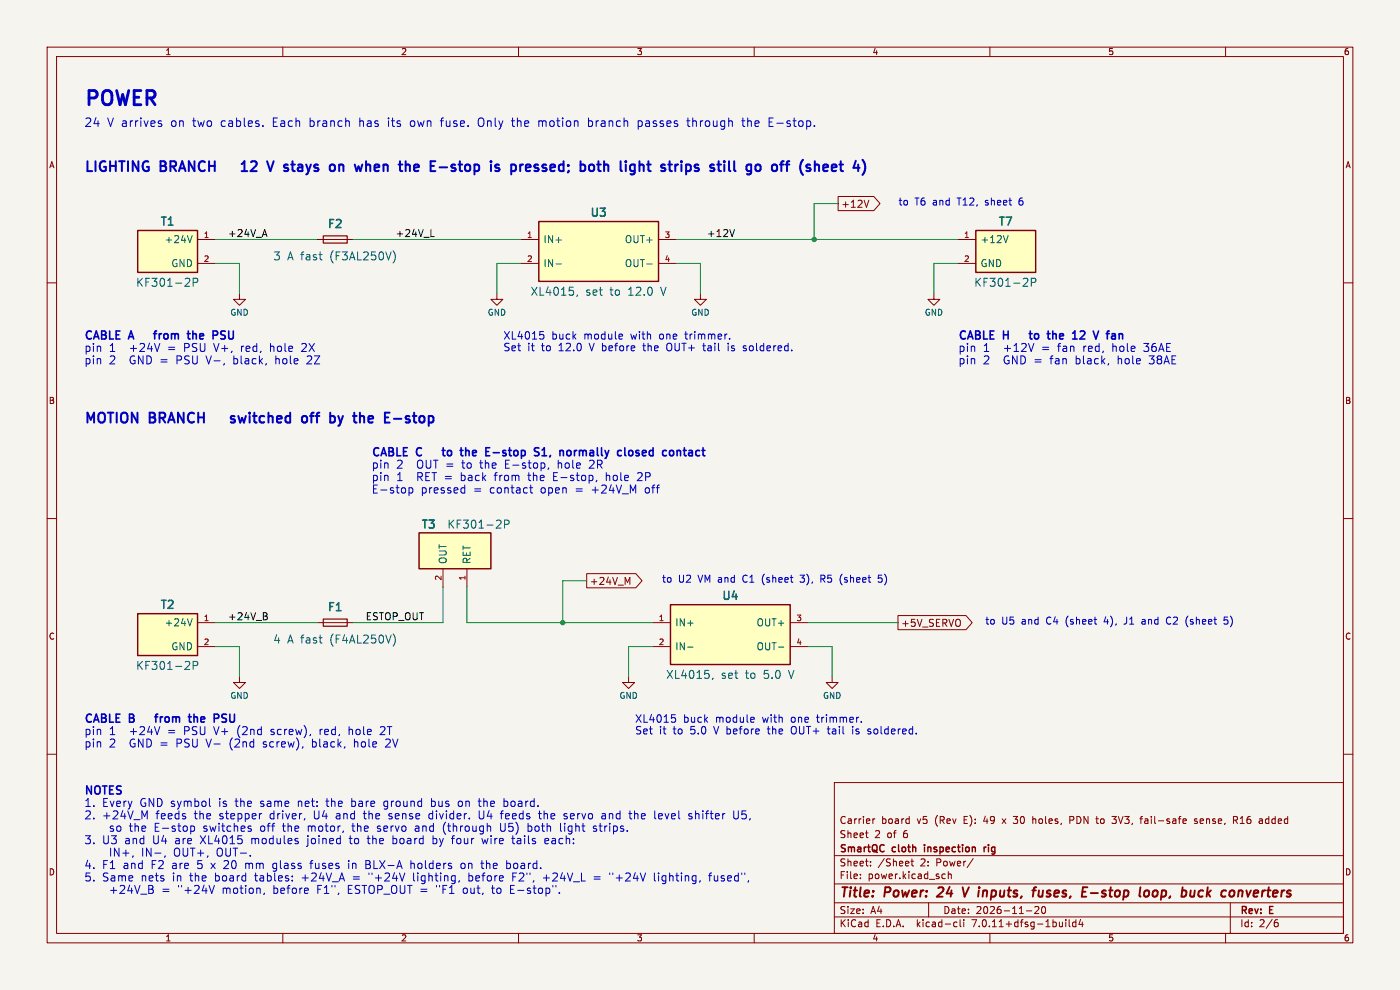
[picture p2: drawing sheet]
<svg xmlns="http://www.w3.org/2000/svg" width="297mm" height="210mm" viewBox="0 0 297 210" stroke-linecap="round" stroke-linejoin="round" font-family="sans-serif">
<path d="M0 0h297v210h-297z" fill="#f5f4ef" stroke="#f5f4ef" stroke-width=".21"/>
<g fill="none" stroke="#840000" stroke-width=".21">
<path d="M10 10h277v190h-277zM12 12h273v186h-273zM60 10v2M110 10v2M160 10v2M210 10v2M260 10v2M10 60h2M41.9 50.8h3.8M41.9 55.9h3.8M67.3 50.8h7.6M110.5 50.8h3.8"/>
<path d="M110.5 55.9h3.8M139.7 50.8h3.8M139.7 55.9h3.8M177.8 41.7h7.6l1.3 1.5-1.3 1.5h-7.6zM184.3 42.5l-.5 1.5M203.2 50.8h3.8M203.2 55.9h3.8M285 60h2M50.8 62.2v1.3h1.3l-1.3 1.3-1.3-1.3h1.3M105.4 62.2v1.3h1.3l-1.3 1.3-1.3-1.3h1.3M148.6 62.2v1.3h1.3l-1.3 1.3-1.3-1.3h1.3M198.1 62.2v1.3h1.3l-1.3 1.3-1.3-1.3h1.3"/>
<path d="M10 110h2M285 110h2M41.9 132.1h3.8M41.9 137.2h3.8M67.3 132.1h7.6M94 120.7v3.8M99.1 120.7v3.8M124.5 121.7h10.4l1.3 1.5-1.3 1.5h-10.4zM133.1 123.6l.5-1.1v1.5M138.4 132.1h3.8M138.4 137.2h3.8M167.6 132.1h3.8"/>
<path d="M167.6 137.2h3.8M190.5 130.6h14.4l1.3 1.5-1.3 1.5h-14.4zM10 160h2M50.8 143.5v1.3h1.3l-1.3 1.3-1.3-1.3h1.3M133.3 143.5v1.3h1.3l-1.3 1.3-1.2-1.3h1.2M176.5 143.5v1.3h1.3l-1.3 1.3-1.2-1.3h1.2M285 160h2M177 166h108v32h-108zM183.6 176.7h.6M184 177.7h.2M185.2 173.7v1M185.6 173.7l-.4 .3"/>
<path d="M215 173.2h.9M215 174.6l.2 .1M219.1 173.2v1.5M219.3 173.7l-.2 .1M227 174h.5M227.5 173.2h-.5v1.5M235.9 173.2h.9l-.5 .6h.4M236.7 174.6l-.6 .1M241.8 173.7h.6M242.4 173.2l-.3 .1M251.2 173.7l.4 .1 .1 .3-.7 .1M251.6 174.6l-.4 .1"/>
<path d="M254 173.8l-.4-.1-.2 .2 .1 .2 .5 .2v.3h-.6M261.7 173.2h.5l.3 .3-.1 .4-.7 .1M262 174l.5 .7M60 198v2M110 198v2M160 198v2M177 194.5h108M177 191.5h108M177 187.5h108M177 181.5h108M182.5 186.3v.1M182.5 185.5v.1"/>
<path d="M184.7 183.6v.1M184.7 182.8v.1M193.2 182.7h.6M193.5 182.2v1.3l.3 .2M197 191.5v3M200.1 185.4l.4 .1M200.5 186.3l-.4 .1M201.2 185.5l.2-.1 .3 .1 .1 .9M201.2 184.9v1.5M202.6 195.6l.4 .1M203 196.5l-.4 .1M203.7 195.1v1.3l.2 .2"/>
<path d="M204.5 195.1v.1M204.5 195.6v1M206.5 182.1l-1.3 2M210 198v2M217.7 193.2h1.2M219.7 192.3l.5 .1 .2 .3-.9 1.1h.9M221.2 192.4l.1-.1a.8 .8 0 0 1 .5 .7 .8 .8 0 0 1-.5 .8 1 1 0 0 1-.1-1.4zM226.1 195.1v.1M226.1 195.6v1M226.8 195.1v1.3l.2 .2M228.2 195.7l-.4-.1-.3 .3 .2 .6h.5M228.2 195.1v1.5"/>
<path d="M229.2 195l-.3 1.1h.9M229.6 195.6v1M260 198v2M261 191.5v6.5M270.6 195.7h.3l.3 .3-.1 .5-.5 .1M271 195.1l-.4 .1"/>
</g>
<path d="M200 189.1l-1.3 1.1h1.3M204.2 188.2l.4 2 1-2M220.4 188.9v1.2l.4 .1 .3-.2M221.3 188.9l-.2 1.3M231.4 189.4h1.5M243.2 188.9l.5 .2v.7l-.2 .3-.5 .1M244.7 189.1l.1-.1a.5 .5 0 0 1 .8 .3l-.1 .5-.2 .3a.5 .5 0 0 1-.8-.3zM255.3 189a.66 .66 0 0 0-1 .3l-.1 .5 .2 .3h.7M264.4 188.9l.3 1.3 .7-1.3" fill="none" stroke="#840000" stroke-width=".4"/>
<path d="M29.2 48.9h12.7v8.9h-12.7zM114.3 47h25.4v12.7h-25.4zM207 48.9h12.7v8.9h-12.7zM88.9 113h15.2v7.7h-15.2zM29.2 130.2h12.7v8.9h-12.7zM142.2 128.3h25.4v12.7h-25.4zM196.1 179.2v.1M196.1 179.7v1M208.8 179.7v1M209.2 179.7l-.4 .3" fill="none" stroke="#840000" stroke-width=".3"/>
<g fill="#ffffc2" stroke="#ffffc2" stroke-width=".21">
<path d="M88.9 113h15.2v7.7h-15.2z"/>
<path d="M29.2 130.2h12.7v8.9h-12.7z"/>
<path d="M114.3 47h25.4v12.7h-25.4z"/>
<path d="M207 48.9h12.7v8.9h-12.7z"/>
<path d="M142.2 128.3h25.4v12.7h-25.4z"/>
<path d="M29.2 48.9h12.7v8.9h-12.7z"/>
</g>
<g fill="none" stroke="#006464" stroke-width=".21">
<path d="M40.1 59.1l.2 .2-.1 .5-1 .9h1.1M40.8 50l-.5 1.5M41 59.9l.8-.1 .2-.2-.1-.4-.3-.2h-.6v1.7M83.5 53.3a2 2 0 0 1 0 2.4M117.9 56h1.2M137.2 56h1.1M213.9 50l-.5 1.5M217.9 59.1l.2 .2-.1 .5-1 .9h1.1M218.8 59.9l.8-.1 .2-.2-.1-.4-.3-.2h-.6v1.7M122.5 62.5l-.2 .4M106.1 110.4l.2 .3-.1 .4-.9 .9h1M107 111.2l.8-.1 .2-.2-.1-.4-.2-.2h-.7v1.7"/>
<path d="M40.8 131.3l-.5 1.5M83.5 134.6a2 2 0 0 1 0 2.4M145.9 137.3h1.1M165.1 137.3h1.2M40.1 140.4l.2 .2-.1 .4-1 1h1.1M41 141.2l.8-.1 .2-.2-.1-.4-.3-.2h-.6v1.7M151.3 143.8l-.2 .4"/>
</g>
<path d="M68.6 50h5.1v1.6h-5.1zM68.6 131.3h5.1v1.5h-5.1z" fill="none" stroke="#840000" stroke-width=".25"/>
<path d="M55.8 49.8h.7M56.1 48.7l.5 1.5M91.4 50.2h.7M155.8 48.7l-.5 1.5M56.4 130l.2 .3-.2 .4 .2 .1 .1 .4-.3 .3h-.5" fill="none" stroke="#0f0f0f" stroke-width=".21"/>
<g fill="none" stroke="#0000c2" stroke-width=".21">
<path d="M33.8 26.2l.5 .1v.3l-.2 .2h-.4M33.8 25.6l.5 .1M55.8 26.7v.1M108.5 25.6h.7M114.3 25.6v1.2M114.6 25.6l-.3 .2M124.9 26.7l.5 .1M124.9 25v1.8M125.4 25.6l-.5 .1M135.4 26.7l.5 .1M135.4 25.6v1.8M135.9 25.6l-.5 .1"/>
<path d="M145.7 25.6h.7M145.9 25v1.6l.5 .2M157.3 25.6h.7M157.6 25v1.6l.4 .2M163.2 25.9h.6M164 25h-.8v1.8h.8M33.9 72.9l-.6 1.7M114.6 70.3h.7M114.7 70.9h.4l.3 .4-.2 .6h-.5M131.8 70.9l.3 .4-.8 .1M132 71.9h-.2M149.1 73.3h.6"/>
<path d="M154.5 72.8v.2M154.5 73.3v1.1M154.8 71.8v.1M157.7 74.3l.4 .1M158.1 73.3l-.4 .3 .1 .2 .3 .1M219.3 72.9l-.5 1.7M116.4 99.2l-.2 .4M86.8 103.5v1.7M86.8 103.5h.5l.3 .3-.2 .7h-.6M98.1 103.5h.5M98.6 104.5l-.5 .1M98.6 102.9v1.7"/>
<path d="M112.4 103.5h.6M112.6 102.9v1.5l.4 .2M126.6 101.9l-.2 .3M136.2 101l-1 1h1M174.1 122.8h.6M174.7 122h-.6v1.5M178.4 122.1l-.2 .7 .2 1M186.3 123.4l.6 .1M187.1 122h-.7l-.1 .7 .6-.1M242.3 131.9v.4M247.7 131l-.3 .5 .3 .8M251.6 132l.4 1"/>
<path d="M252 130.7l-.4 1M259.7 132.3l.5 .1M260.4 130.9h-.7v.7l.5-.1M33.9 154.1l-.6 1.7M80.9 154.1l-.2 .2M81.6 154.9l-1 .9h1.1M81.9 156.9h-.1M82.7 157.5l-.9 1h1M142.5 151.6h.8M142.6 152.2h.4l.3 .3v.6l-.7 .1M159.8 152.1l.2 .4-.7 .2M159.9 153.1l-.1 .1"/>
<path d="M175.5 154.6h.6M180.8 154.2h.1M180.9 154.1v.1M180.9 154.6v1.1M181 154.2h-.1M182.7 153.1v.1M184.1 155.6l.4 .1M184.5 154.6l-.4 .3 .1 .2 .3 .1M30.7 173.2l.5-1.2v1.7M40.6 175.2h.4l.3 .3-.1 .7-.6 .1M44.4 170.8l.3 .3M55.4 172.6h.1"/>
<path d="M64.7 173.6l-.1 .3M74.6 175.2h.7M80.1 176.3h.4M80.3 175.2l-.2 .3 .2 .3M81.5 170.1v.8M88.6 175.2l-.5 .1M88.7 175.7h-.4a.33 .33 0 0 0-.2 .3 .33 .33 0 0 0 .2 .3h.4M91.1 172.7v.9M91.5 169.4v1.7M91.5 171l.2 .1M91.7 169.9l-.2 .1M91.9 177.3v1.7"/>
<path d="M91.9 178.9l.1 .1M92 177.9h-.1M94.3 174.7l-.2 .8 .2 1.2M96 177.5v1.5M97.5 169.9l-.3 .4v.5l.3 .3M101.4 169.9h.7M101.7 172v1.4l.1 .2M101.7 169.4v1.4l.2 .3M102.2 177.9l.4 1.1 .3-.8M106.1 172.6h.7M106.2 174.6v1.4l.2 .3h.4M106.4 172.1v1.6"/>
<path d="M106.9 169.4v1.7M106.9 171l.5 .1M107.4 169.9l-.5 .1M108.8 177.3v1.4l.4 .3M112 175.3l.5-.1 .3 .2M112 174.6v1.7M112.8 176.2l-.3 .1h-.5M114.2 172.6h.7M114.5 172v1.5l.2 .2M116.3 177.9h-.5l-.2 .2 .1 .8h.6M116.4 178.3l-.8 .1M118.9 174.6v1.5l.3 .2"/>
<path d="M119.6 173.6l.5 .1M119.8 174.6v.2M120.1 172.6h-.2l-.3 .2 .1 .3h.4M126.5 175.3l-.4-.1-.2 .3 .1 .2 .5 .2v.4h-.6M127.7 172.7h.7M128.3 173.1h-.4a.33 .33 0 0 0-.3 .3 .33 .33 0 0 0 .3 .3h.4M133.4 172.6h.6M133.6 172v1.5l.4 .2M139 173.6l.1 .1M139.8 172.7v.9M140.5 173l-.8 .1M146.8 172.7l-.5-.1-.2 .2 .1 .3 .6 .1v.4h-.7"/>
<path d="M155.7 172v1.4l.3 .3h.3l.3-.3v-1.4M35 181.5l-.1 .4M45.5 187.8l-.6 1.7M56.1 189.4l-.1 .3M62 186.7v.2M62 185.8v.2M65.7 183.1h.7M73.9 188.6h.6M74 182.6v.1M74 183.1v1.2M74.7 187.8h-.8v1.7h.8M77.6 183.4h.6"/>
<path d="M78.2 182.6h-.6v1.7h.7M87.2 182.6v1.7M87.7 183.1l-.5 .2M97.5 186.8l-.2 .3M98.3 183.1l-.4 .1-.1 .2 .1 .7 .4 .2M98.8 188.4l-.4 .1-.1 .2v.7l.5 .1M99.5 185.2v1.7M99.5 186.8l.1 .1M99.6 185.8h-.1M102 183.1h.6M102.2 184l.4 .3M104.3 188.4h.6"/>
<path d="M104.5 187.8v1.5l.4 .2M107.5 183.2l.5-.1 .2 .2M108.2 184.1l-.2 .2-.5-.1M108.3 188.6h.6M108.3 189.5h.8M108.3 187.8h.8M108.8 185.2v1.7M108.8 186h.6M115.3 186.2h1.3M118.7 189.4v.1M126 186h1.3M126 186.5h1.3"/>
<path d="M129.4 185.2v.3M130 185.2v.3M138.8 185.2v1.4l.3 .3M150.3 185.8h.7M151 185.2l-.4 .2v1.5"/>
</g>
<g fill="none" stroke="#0000c2" stroke-width=".34">
<path d="M32.6 70.8h.6M33.2 70.2l-.4 .3v1.4M33.8 70.8v1.1M34.1 70.8l-.3 .3M40.9 70.9l.3-.1 .4 .1v1M40.9 70.2v1.7M47 70.9l.6 .3 .2 .4-.3 .3-.7-.1M47 70.3h.8M218.3 70.8h.7M218.6 70.2v1.5l.4 .2M220 70.8l-.4 .1-.1 .2v.7l.5 .1M223.6 70.8l.4 .1 .1 .1v.9"/>
<path d="M229.4 70.2l.6 .1 .1 .4-1 1.2h1M234.7 70.8h.6M235.3 70.2l-.4 .3v1.4M93.8 95.5h.6M94 95v1.4l.4 .3M95.5 95.5l-.4 .1-.2 .3 .1 .6 .5 .2M99 95.5l.4 .1 .1 .2v.9M104.6 96h1.3M115 96.7h1M115 95.5l.5-.5v1.7M116.8 96.6l-.2 .3M121.9 95.5v1.2"/>
<path d="M122.4 95.5l-.4 .1-.1 .3M122.9 95.5v1.2M123 95.6l-.1 .1M135.5 95.6l-.4-.1-.2 .3 .1 .2 .5 .2v.4h-.6M144.9 95.5h.7M145.2 95v1.4l.4 .3M32.8 152.1h.7M33.5 151.5l-.4 .2v1.5M34 152.1v1.1M34.4 152.1l-.4 .3M41.2 152.2l.2-.1h.4l.1 1.1M41.2 151.5v1.7"/>
<path d="M47.2 151.6h.8M47.2 152.2l.7 .3 .1 .4-.3 .3-.6-.1"/>
</g>
<g fill="none" stroke="#0000c2" stroke-width=".42">
<path d="M51.3 36.3h1.2M51.3 34.8l.6-.6v2.1M63.3 36.2l.7 .1M63.9 34.9l-.6 .1M64 35.5l-.7 .1M79.6 36.2h.8M79.6 35l.6-.1 .3 .3M80.5 35.4l-1 .2M97.3 34.9h.8M97.6 34.2v1.8l.1 .2 .4 .1M108.7 34.9h.4l.4 .4-.1 .8-.3 .2h-.4M110.4 34.9v1.4"/>
<path d="M111 34.9l-.4 .1-.2 .3M111.9 34.9l-.3 .3v.8l.3 .3M112.6 35.4l-1 .2M117.1 34.9l-.3 .3v.8l.3 .3M117.8 35.4l-1 .2M131.7 34.2v1.8l.3 .3M140.4 35.5l.7 .2 .1 .2-.1 .3-.6 .1M140.4 35h.7M141.8 34.9h.8M150.7 36.2l.6 .1M151.3 34.9h-.3l-.3 .3 .1 .3 .5 .1M161 34.9l.4 .4v.6l-.4 .4"/>
<path d="M170.4 33.9a2.41 2.41 0 0 0 0 3.2M176.5 36l.3 .3 .6-.1M177.4 35l-.6-.1-.3 .3M177.5 35.4l-1 .2M183 33.9a2.41 2.41 0 0 1 0 3.2M49.8 88.3l-.5-.1-.3 .3 .1 .3 .7 .2v.5h-.8M50.6 88.2l.4 1.4M65 88.3l.2 .3v.6l-.2 .3M65.8 88.2h.8M66.6 87.5l-.4 .1-.1 .2v1.8M72.8 88.2l-.5 1.4M78.5 88.2l.6 .1 .1 .4-1 .2"/>
<path d="M79.1 89.5l-.6 .1M86.1 89.5h.8M86.9 88.3l-.5-.1-.3 .3 .1 .3 .7 .2"/>
</g>
<g fill="none" stroke="#009600" stroke-width=".21">
<path d="M45.7 50.8h21.6M45.7 55.9h5.1v6.3M74.9 50.8h35.6M110.5 55.9h-5.1v6.3M143.5 55.9h5.1v6.3M143.5 50.8h59.7M177.8 43.2h-5.1v7.6M203.2 55.9h-5.1v6.3M45.7 132.1h21.6M45.7 137.2h5.1v6.3M94 124.5v7.6h-19.1M99.1 124.5v7.6h39.3"/>
<path d="M124.5 123.2h-5.1v8.9M138.4 137.2h-5.1v6.3M171.4 132.1h19.1M171.4 137.2h5.1v6.3"/>
</g>
<g fill="#009600" stroke="#009600" stroke-width=".21">
<circle cx="172.7" cy="50.8" r=".46"/>
<circle cx="119.4" cy="132.1" r=".46"/>
</g>
<text font-size="4.2" fill="#0000c2" x="17.8" y="22.6">POWER</text>
<g font-size="2.9" fill="#0000c2">
<text x="17.8" y="36.6">LIGHTING</text>
<text x="34.1" y="36.6">BRANCH</text>
<text x="53.9" y="36.6">12</text>
<text x="60.4" y="36.6">V</text>
<text x="64.6" y="36.6">stays</text>
<text x="75.2" y="36.6">on</text>
<text x="81.4" y="36.6">when</text>
<text x="91.6" y="36.6">the</text>
<text x="99" y="36.6">E-stop</text>
<text x="112.6" y="36.6">is</text>
<text x="117.8" y="36.6">pressed;</text>
<text x="133.3" y="36.6">both</text>
<text x="142.6" y="36.6">light</text>
<text x="152.2" y="36.6">strips</text>
<text x="163.4" y="36.6">still</text>
<text x="172" y="36.6">go</text>
<text x="178.2" y="36.6">off</text>
<text x="17.8" y="89.9">MOTION</text>
<text x="31.8" y="89.9">BRANCH</text>
<text x="51.6" y="89.9">switched</text>
<text x="67.6" y="89.9">off</text>
<text x="74.3" y="89.9">by</text>
<text x="80.3" y="89.9">the</text>
<text x="87.6" y="89.9">E-stop</text>
</g>
<g font-size="2.8" fill="#840000">
<text x="178" y="190.9">Title:</text>
<text x="187.7" y="190.9">Power:</text>
<text x="199.8" y="190.9">24</text>
<text x="205.9" y="190.9">V inputs,</text>
<text x="222.4" y="190.9">fuses,</text>
<text x="233.6" y="190.9">E-stop</text>
<text x="246.6" y="190.9">loop,</text>
<text x="256.3" y="190.9">buck</text>
<text x="265.6" y="190.9">converters</text>
</g>
<g font-size="2.5" fill="#0000c2">
<text x="17.8" y="27.1">24</text>
<text x="22.7" y="27.1">V arrives</text>
<text x="36.2" y="27.1">on</text>
<text x="41" y="27.1">two</text>
<text x="47" y="27.1">cables.</text>
<text x="58" y="27.1">Each</text>
<text x="65.9" y="27.1">branch</text>
<text x="76.6" y="27.1">has</text>
<text x="82.8" y="27.1">its</text>
<text x="87.6" y="27.1">own</text>
<text x="94.2" y="27.1">fuse.</text>
<text x="102.2" y="27.1">Only</text>
<text x="109.5" y="27.1">the</text>
<text x="115.1" y="27.1">motion</text>
<text x="125.8" y="27.1">branch</text>
<text x="136.4" y="27.1">passes</text>
<text x="147.1" y="27.1">through</text>
<text x="158.8" y="27.1">the</text>
<text x="164.5" y="27.1">E-stop.</text>
</g>
<g font-size="2.4" fill="#006464">
<text x="125" y="46.4">U3</text>
<text x="33.8" y="48.3">T1</text>
<text x="69.2" y="48.9">F2</text>
<text x="211.6" y="48.3">T7</text>
<text x="57.9" y="55.4">3</text>
<text x="60.9" y="55.4">A fast</text>
<text x="70.1" y="55.4">(F3AL250V)</text>
<text x="28.8" y="61">KF301-2P</text>
<text x="112.5" y="62.9">XL4015,</text>
<text x="124.2" y="62.9">set</text>
<text x="129.4" y="62.9">to</text>
<text x="133.3" y="62.9">12.0</text>
<text x="140.4" y="62.9">V</text>
<text x="206.6" y="61">KF301-2P</text>
<text x="89.2" y="112.6">T3</text>
<text x="94.8" y="112.3">KF301-2P</text>
<text x="33.8" y="129.6">T2</text>
<text x="69.2" y="130.1">F1</text>
<text x="152.9" y="127.7">U4</text>
<text x="57.9" y="136.7">4</text>
<text x="60.9" y="136.7">A fast</text>
<text x="70.1" y="136.7">(F4AL250V)</text>
<text x="28.8" y="142.3">KF301-2P</text>
<text x="141.2" y="144.2">XL4015,</text>
<text x="152.9" y="144.2">set</text>
<text x="158.2" y="144.2">to</text>
<text x="162.1" y="144.2">5.0</text>
<text x="167.5" y="144.2">V</text>
</g>
<g font-size="2.4" fill="#0000c2">
<text x="17.8" y="72.1">CABLE A</text>
<text x="17.8" y="74.8">pin</text>
<text x="17.8" y="77.4">pin</text>
<text x="23.1" y="74.8">1</text>
<text x="23.1" y="77.4">2</text>
<text x="27.5" y="74.8">+24V</text>
<text x="27.5" y="77.4">GND =</text>
<text x="34.9" y="72.1">from</text>
<text x="35.7" y="74.8">=</text>
<text x="37.6" y="77.4">PSU V-,</text>
<text x="39.3" y="74.8">PSU V+,</text>
<text x="42.7" y="72.1">the</text>
<text x="48.7" y="72.1">PSU</text>
<text x="49.9" y="77.4">black,</text>
<text x="51.5" y="74.8">red,</text>
<text x="57.8" y="74.8">hole</text>
<text x="59" y="77.4">hole</text>
<text x="64.7" y="74.8">2X</text>
<text x="65.8" y="77.4">2Z</text>
<text x="203.2" y="72.1">CABLE H</text>
<text x="203.2" y="74.8">pin</text>
<text x="203.2" y="77.4">pin</text>
<text x="208.5" y="74.8">1</text>
<text x="208.5" y="77.4">2</text>
<text x="212.9" y="74.8">+12V</text>
<text x="212.9" y="77.4">GND =</text>
<text x="220.7" y="72.1">to</text>
<text x="221.2" y="74.8">=</text>
<text x="223.1" y="77.4">fan</text>
<text x="224.7" y="74.8">fan</text>
<text x="225.1" y="72.1">the</text>
<text x="228.5" y="77.4">black,</text>
<text x="230.1" y="74.8">red,</text>
<text x="231.1" y="72.1">12</text>
<text x="236.3" y="72.1">V</text>
<text x="236.4" y="74.8">hole</text>
<text x="237.5" y="77.4">hole</text>
<text x="243.2" y="74.8">36AE</text>
<text x="244.4" y="77.4">38AE</text>
<text x="78.7" y="96.9">CABLE C</text>
<text x="78.7" y="99.5">pin</text>
<text x="84" y="99.5">2</text>
<text x="88.5" y="99.5">OUT =</text>
<text x="96.1" y="96.9">to</text>
<text x="98.3" y="99.5">to</text>
<text x="100.6" y="96.9">the</text>
<text x="102.2" y="99.5">the</text>
<text x="106.5" y="96.9">E-stop</text>
<text x="107.6" y="99.5">E-stop,</text>
<text x="117.6" y="96.9">S1,</text>
<text x="118.9" y="99.5">hole</text>
<text x="123.6" y="96.9">normally</text>
<text x="125.7" y="99.5">2R</text>
<text x="136.6" y="96.9">closed</text>
<text x="146.8" y="96.9">contact</text>
<text x="78.7" y="102.2">pin</text>
<text x="78.7" y="104.8">E-stop</text>
<text x="84" y="102.2">1</text>
<text x="88.5" y="102.2">RET =</text>
<text x="89.2" y="104.8">pressed</text>
<text x="97.9" y="102.2">back</text>
<text x="100.4" y="104.8">=</text>
<text x="103.9" y="104.8">contact</text>
<text x="105.3" y="102.2">from</text>
<text x="112.5" y="102.2">the</text>
<text x="114.8" y="104.8">open</text>
<text x="117.9" y="102.2">E-stop,</text>
<text x="122.3" y="104.8">=</text>
<text x="125.8" y="104.8">+24V_M</text>
<text x="129.2" y="102.2">hole</text>
<text x="136" y="102.2">2P</text>
<text x="137.3" y="104.8">off</text>
<text x="17.8" y="153.4">CABLE B</text>
<text x="35.2" y="153.4">from</text>
<text x="43" y="153.4">the</text>
<text x="48.9" y="153.4">PSU</text>
<text x="17.8" y="156.1">pin</text>
<text x="17.8" y="158.7">pin</text>
<text x="23.1" y="156.1">1</text>
<text x="23.1" y="158.7">2</text>
<text x="27.5" y="156.1">+24V</text>
<text x="27.5" y="158.7">GND =</text>
<text x="35.7" y="156.1">=</text>
<text x="37.6" y="158.7">PSU V-</text>
<text x="39.3" y="156.1">PSU V+</text>
<text x="49.1" y="158.7">(2nd</text>
<text x="50.7" y="156.1">(2nd</text>
<text x="56.4" y="158.7">screw),</text>
<text x="58" y="156.1">screw),</text>
<text x="66.8" y="158.7">black,</text>
<text x="68.5" y="156.1">red,</text>
<text x="74.7" y="156.1">hole</text>
<text x="75.9" y="158.7">hole</text>
<text x="81.6" y="156.1">2T</text>
<text x="82.7" y="158.7">2V</text>
<text x="17.8" y="168.7">NOTES</text>
<text x="17.8" y="171.3">1.</text>
<text x="17.8" y="173.9">2.</text>
<text x="21.6" y="171.3">Every</text>
<text x="21.6" y="173.9">+24V_M</text>
<text x="29.7" y="171.3">GND symbol</text>
<text x="33.1" y="173.9">feeds</text>
<text x="41.3" y="173.9">the</text>
<text x="46.6" y="171.3">is</text>
<text x="46.7" y="173.9">stepper</text>
<text x="50.2" y="171.3">the</text>
<text x="55.6" y="171.3">same</text>
<text x="57.5" y="173.9">driver,</text>
<text x="63.6" y="171.3">net:</text>
<text x="66.9" y="173.9">U4</text>
<text x="69.8" y="171.3">the</text>
<text x="71.7" y="173.9">and</text>
<text x="75.2" y="171.3">bare</text>
<text x="77.7" y="173.9">the</text>
<text x="82.2" y="171.3">ground</text>
<text x="83.1" y="173.9">sense</text>
<text x="91.7" y="173.9">divider.</text>
<text x="92.3" y="171.3">bus</text>
<text x="98.2" y="171.3">on</text>
<text x="102.4" y="173.9">U4</text>
<text x="102.7" y="171.3">the</text>
<text x="107.3" y="173.9">feeds</text>
<text x="108.1" y="171.3">board.</text>
<text x="115.5" y="173.9">the</text>
<text x="120.9" y="173.9">servo</text>
<text x="129" y="173.9">and</text>
<text x="135" y="173.9">the</text>
<text x="140.4" y="173.9">level</text>
<text x="147.8" y="173.9">shifter</text>
<text x="157.4" y="173.9">U5,</text>
<text x="17.8" y="179.2">3.</text>
<text x="21.6" y="179.2">U3</text>
<text x="23.4" y="176.6">so</text>
<text x="26.4" y="179.2">and</text>
<text x="27.8" y="176.6">the</text>
<text x="32.5" y="179.2">U4</text>
<text x="33.1" y="176.6">E-stop</text>
<text x="37.3" y="179.2">are</text>
<text x="42.7" y="179.2">XL4015</text>
<text x="43.6" y="176.6">switches</text>
<text x="53.6" y="179.2">modules</text>
<text x="55.8" y="176.6">off</text>
<text x="60.7" y="176.6">the</text>
<text x="65.6" y="179.2">joined</text>
<text x="66.1" y="176.6">motor,</text>
<text x="74.7" y="179.2">to</text>
<text x="75.7" y="176.6">the</text>
<text x="78.7" y="179.2">the</text>
<text x="81" y="176.6">servo</text>
<text x="84" y="179.2">board</text>
<text x="89.2" y="176.6">and</text>
<text x="92.7" y="179.2">by</text>
<text x="95.2" y="176.6">(through</text>
<text x="96.9" y="179.2">four</text>
<text x="103.4" y="179.2">wire</text>
<text x="107.5" y="176.6">U5)</text>
<text x="109.9" y="179.2">tails</text>
<text x="113.4" y="176.6">both</text>
<text x="116.9" y="179.2">each:</text>
<text x="120.4" y="176.6">light</text>
<text x="127.6" y="176.6">strips.</text>
<text x="17.8" y="184.5">4.</text>
<text x="21.6" y="184.5">F1</text>
<text x="23.4" y="181.8">IN+,</text>
<text x="26.1" y="184.5">and</text>
<text x="30.3" y="181.8">IN-,</text>
<text x="32.1" y="184.5">F2</text>
<text x="36.6" y="184.5">are</text>
<text x="37.3" y="181.8">OUT+,</text>
<text x="42.1" y="184.5">5</text>
<text x="45.1" y="184.5">x 20</text>
<text x="46.4" y="181.8">OUT-.</text>
<text x="52.6" y="184.5">mm</text>
<text x="58.5" y="184.5">glass</text>
<text x="66.6" y="184.5">fuses</text>
<text x="74.8" y="184.5">in</text>
<text x="78.5" y="184.5">BLX-A</text>
<text x="88.2" y="184.5">holders</text>
<text x="99" y="184.5">on</text>
<text x="103.5" y="184.5">the</text>
<text x="108.9" y="184.5">board.</text>
<text x="17.8" y="187.1">5.</text>
<text x="21.6" y="187.1">Same</text>
<text x="23.4" y="189.7">+24V_B</text>
<text x="29.9" y="187.1">nets</text>
<text x="34.6" y="189.7">=</text>
<text x="36.7" y="187.1">in</text>
<text x="38.2" y="189.7">&quot;+24V</text>
<text x="40.4" y="187.1">the</text>
<text x="45.8" y="187.1">board</text>
<text x="47.7" y="189.7">motion,</text>
<text x="54.4" y="187.1">tables:</text>
<text x="58.5" y="189.7">before</text>
<text x="64.4" y="187.1">+24V_A</text>
<text x="68" y="189.7">F1&quot;,</text>
<text x="74.6" y="189.7">ESTOP_OUT =</text>
<text x="75.4" y="187.1">=</text>
<text x="78.9" y="187.1">&quot;+24V</text>
<text x="88.4" y="187.1">lighting,</text>
<text x="93.6" y="189.7">&quot;F1</text>
<text x="99.4" y="189.7">out,</text>
<text x="100.3" y="187.1">before</text>
<text x="105.6" y="189.7">to</text>
<text x="109.6" y="189.7">E-stop&quot;.</text>
<text x="109.7" y="187.1">F2&quot;,</text>
<text x="116.3" y="187.1">+24V_L</text>
<text x="130.7" y="187.1">&quot;+24V</text>
<text x="140.2" y="187.1">lighting,</text>
<text x="152" y="187.1">fused&quot;,</text>
</g>
<g font-size="2.2" fill="#0000c2">
<text x="106.7" y="72.1">XL4015</text>
<text x="106.7" y="74.6">Set</text>
<text x="111.8" y="74.6">it</text>
<text x="114.9" y="74.6">to</text>
<text x="117" y="72.1">buck</text>
<text x="118.6" y="74.6">12.0</text>
<text x="123.9" y="72.1">module</text>
<text x="125.3" y="74.6">V before</text>
<text x="133.9" y="72.1">with</text>
<text x="136.9" y="74.6">the</text>
<text x="140.1" y="72.1">one</text>
<text x="142" y="74.6">OUT+</text>
<text x="145.7" y="72.1">trimmer.</text>
<text x="149.9" y="74.6">tail</text>
<text x="155.2" y="74.6">is</text>
<text x="158.6" y="74.6">soldered.</text>
<text x="134.6" y="155.9">Set</text>
<text x="134.6" y="153.4">XL4015</text>
<text x="139.8" y="155.9">it</text>
<text x="142.8" y="155.9">to</text>
<text x="144.9" y="153.4">buck</text>
<text x="146.5" y="155.9">5.0</text>
<text x="151.7" y="155.9">V before</text>
<text x="151.8" y="153.4">module</text>
<text x="161.9" y="153.4">with</text>
<text x="163.3" y="155.9">the</text>
<text x="168" y="153.4">one</text>
<text x="168.4" y="155.9">OUT+</text>
<text x="173.6" y="153.4">trimmer.</text>
<text x="176.3" y="155.9">tail</text>
<text x="181.6" y="155.9">is</text>
<text x="185.1" y="155.9">soldered.</text>
</g>
<g font-size="2.1" fill="#840000">
<text x="178.4" y="44.3">+12V</text>
<text x="125" y="124.3">+24V_M</text>
<text x="191.1" y="133.2">+5V_SERVO</text>
<text x="178" y="178">Sheet</text>
<text x="178" y="175">Carrier</text>
<text x="185.5" y="178">2</text>
<text x="186.9" y="175">board</text>
<text x="188.2" y="178">of</text>
<text x="191.8" y="178">6</text>
<text x="194.6" y="175">v5</text>
<text x="198.5" y="175">(Rev</text>
<text x="204.7" y="175">E):</text>
<text x="209.1" y="175">49</text>
<text x="213.2" y="175">x</text>
<text x="215.7" y="175">30</text>
<text x="219.9" y="175">holes,</text>
<text x="227.9" y="175">PDN to</text>
<text x="237.3" y="175">3V3,</text>
<text x="243.5" y="175">fail-safe</text>
<text x="255" y="175">sense,</text>
<text x="263.4" y="175">R16</text>
<text x="269.1" y="175">added</text>
<text x="178" y="184">Sheet:</text>
<text x="178" y="181.2">SmartQC</text>
<text x="186.2" y="184">/Sheet</text>
<text x="189.4" y="181.2">cloth</text>
<text x="195.3" y="184">2:</text>
<text x="196.8" y="181.2">inspection</text>
<text x="198.8" y="184">Power/</text>
<text x="210" y="181.2">rig</text>
<text x="178" y="186.7">File:</text>
<text x="184.1" y="186.7">power.kicad_sch</text>
<text x="178" y="196.9">KiCad</text>
<text x="178" y="194.1">Size:</text>
<text x="184.7" y="194.1">A4</text>
<text x="185.7" y="196.9">E.D.A.</text>
<text x="194.6" y="196.9">kicad-cli</text>
<text x="200" y="194.1">Date:</text>
<text x="206.5" y="196.9">7.0.11+dfsg-1build4</text>
<text x="207" y="194.1">2026-11-20</text>
<text x="263" y="194.3">Rev:</text>
<text x="263" y="196.9">Id:</text>
<text x="267.1" y="196.9">2/6</text>
<text x="269.4" y="194.3">E</text>
</g>
<g font-size="2.1" fill="#0000c2">
<text x="190.5" y="43.7">to</text>
<text x="194" y="43.7">T6 and</text>
<text x="203.3" y="43.7">T12,</text>
<text x="209.3" y="43.7">sheet</text>
<text x="216.6" y="43.7">6</text>
<text x="140.3" y="123.7">to</text>
<text x="143.8" y="123.7">U2</text>
<text x="148.1" y="123.7">VM and</text>
<text x="157.8" y="123.7">C1</text>
<text x="162" y="123.7">(sheet</text>
<text x="170.3" y="123.7">3),</text>
<text x="174.8" y="123.7">R5</text>
<text x="179" y="123.7">(sheet</text>
<text x="187.3" y="123.7">5)</text>
<text x="208.9" y="132.6">to</text>
<text x="212.4" y="132.6">U5</text>
<text x="216.7" y="132.6">and</text>
<text x="222.1" y="132.6">C4</text>
<text x="226.3" y="132.6">(sheet</text>
<text x="234.6" y="132.6">4),</text>
<text x="239.1" y="132.6">J1</text>
<text x="242.9" y="132.6">and</text>
<text x="248.3" y="132.6">C2</text>
<text x="252.5" y="132.6">(sheet</text>
<text x="260.8" y="132.6">5)</text>
</g>
<g font-size="2.1" fill="#006464">
<text x="34.9" y="51.8">+24V</text>
<text x="115.2" y="51.8">IN+</text>
<text x="132.5" y="51.8">OUT+</text>
<text x="207.9" y="51.8">+12V</text>
<text x="36.3" y="56.9">GND</text>
<text x="115.2" y="56.9">IN-</text>
<text x="132.5" y="56.9">OUT-</text>
<text x="207.9" y="56.9">GND</text>
<text x="95" y="119.8" transform="rotate(-90 95 119.8)">OUT</text>
<text x="100" y="119.8" transform="rotate(-90 100 119.8)">RET</text>
<text x="34.9" y="133.1">+24V</text>
<text x="143.1" y="133.1">IN+</text>
<text x="160.4" y="133.1">OUT+</text>
<text x="36.3" y="138.1">GND</text>
<text x="143.1" y="138.1">IN-</text>
<text x="160.4" y="138.1">OUT-</text>
</g>
<g font-size="2.1" fill="#0f0f0f">
<text x="48.3" y="50.4">+24V_A</text>
<text x="83.8" y="50.4">+24V_L</text>
<text x="149.9" y="50.4">+12V</text>
<text x="48.3" y="131.7">+24V_B</text>
<text x="77.5" y="131.7">ESTOP_OUT</text>
</g>
<g font-size="1.8" fill="#840000">
<text x="35" y="11.9">1</text>
<text x="85" y="11.9">2</text>
<text x="135" y="11.9">3</text>
<text x="185" y="11.9">4</text>
<text x="235" y="11.9">5</text>
<text x="285" y="11.9">6</text>
<text x="10.3" y="35.9">A</text>
<text x="285.3" y="35.9">A</text>
<text x="10.3" y="85.9">B</text>
<text x="285.3" y="85.9">B</text>
<text x="10.3" y="135.9">C</text>
<text x="285.3" y="135.9">C</text>
<text x="10.3" y="185.9">D</text>
<text x="285.3" y="185.9">D</text>
<text x="35" y="199.9">1</text>
<text x="85" y="199.9">2</text>
<text x="135" y="199.9">3</text>
<text x="185" y="199.9">4</text>
<text x="235" y="199.9">5</text>
<text x="285" y="199.9">6</text>
</g>
<g font-size="1.8" fill="#006464">
<text x="48.8" y="67.2">GND</text>
<text x="103.4" y="67.2">GND</text>
<text x="146.6" y="67.2">GND</text>
<text x="196.1" y="67.2">GND</text>
<text x="48.8" y="148.4">GND</text>
<text x="131.3" y="148.4">GND</text>
<text x="174.5" y="148.4">GND</text>
</g>
<g font-size="1.7" fill="#a90000">
<text x="43.1" y="50.5">1</text>
<text x="111.7" y="50.5">1</text>
<text x="140.9" y="50.5">3</text>
<text x="204.4" y="50.5">1</text>
<text x="43.1" y="55.6">2</text>
<text x="111.7" y="55.6">2</text>
<text x="140.9" y="55.6">4</text>
<text x="204.4" y="55.6">2</text>
<text x="93.7" y="123.2" transform="rotate(-90 93.7 123.2)">2</text>
<text x="98.8" y="123.2" transform="rotate(-90 98.8 123.2)">1</text>
<text x="43.1" y="131.8">1</text>
<text x="139.7" y="131.8">1</text>
<text x="168.9" y="131.8">3</text>
<text x="43.1" y="136.9">2</text>
<text x="139.7" y="136.9">2</text>
<text x="168.9" y="136.9">4</text>
</g>
</svg>
